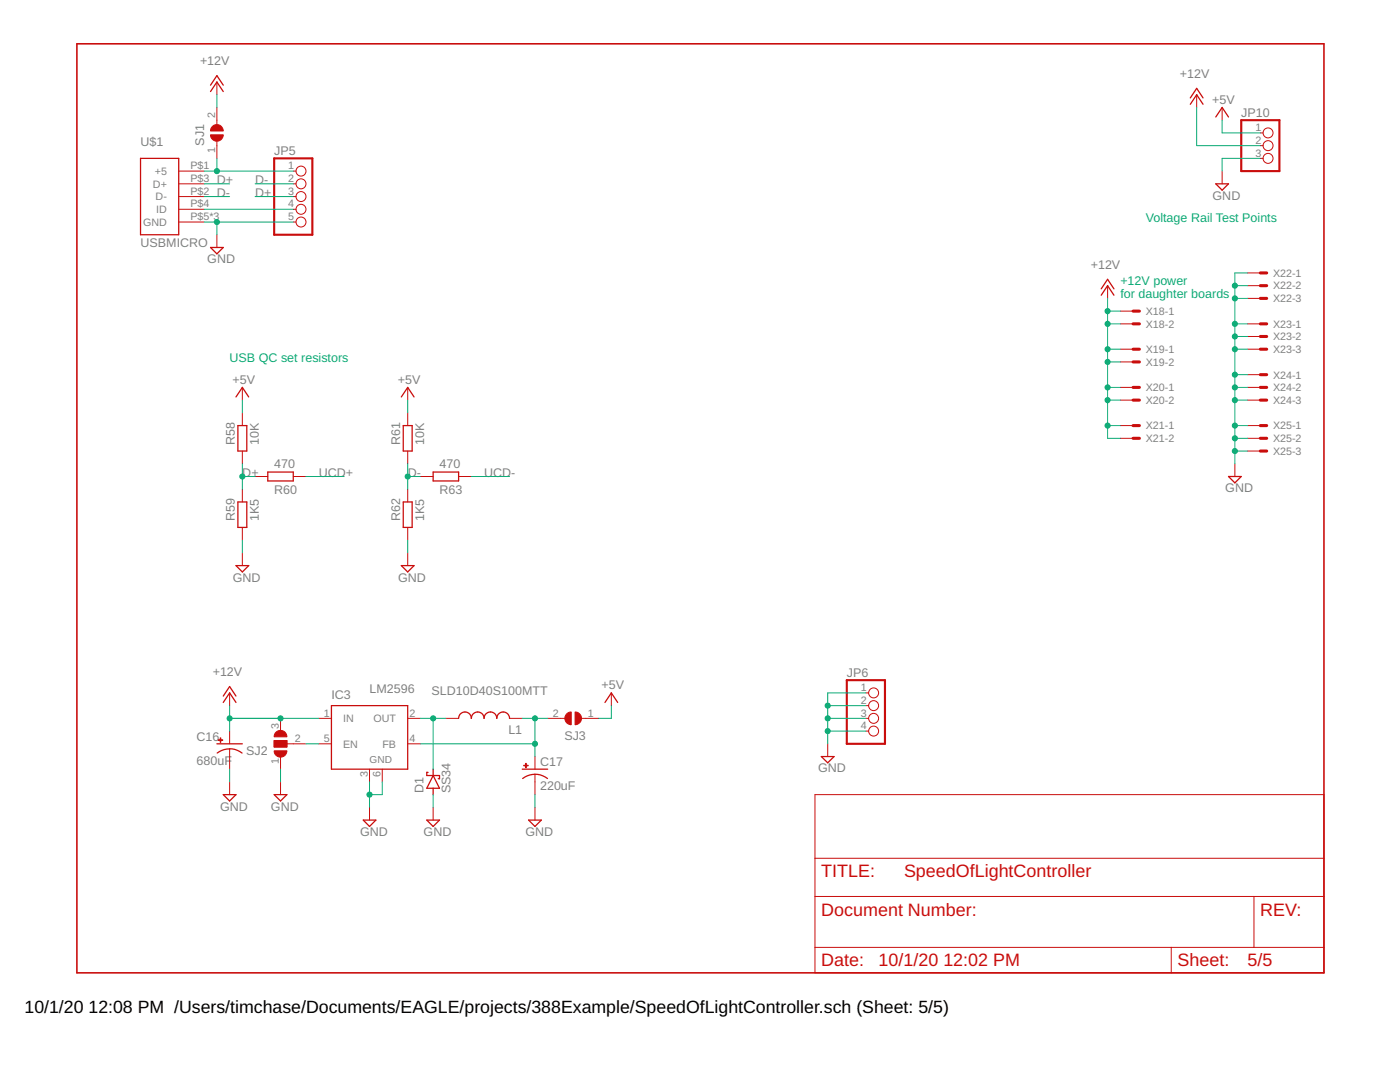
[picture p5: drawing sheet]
<svg xmlns="http://www.w3.org/2000/svg" width="279mm" height="216mm" viewBox="0 0 279 216" stroke-linecap="round" stroke-linejoin="round" font-family="sans-serif">
<g fill="none" stroke="#c90d0c" stroke-width=".25">
<path d="M42 18.3l1.3-1.9 1.3 1.9M42 17l1.3-1.9 1.3 1.9M237.6 19.5l1.2-1.9 1.3 1.9M28 31.6h7.7v15.2h-7.7zM237.6 20.8l1.2-1.9 1.3 1.9M242.6 23.3l1.3-1.9 1.3 1.9M242.6 36.7h2.6l-1.3 1.3zM42 49.4h2.6l-1.3 1.3zM219.8 58.9l1.2-1.9 1.3 1.9M219.8 57.6l1.2-1.9 1.3 1.9M47.1 79.2l1.3-1.9 1.2 1.9M80.1 79.2l1.3-1.9 1.2 1.9"/>
<path d="M47.5 84.9h1.8v5.1h-1.8zM53.4 94.2h5.1v1.8h-5.1zM80.5 84.9h1.8v5.1h-1.8zM86.4 94.2h5.1v1.8h-5.1zM245.2 95.1h2.5l-1.3 1.3zM47.1 112.9h2.5l-1.2 1.2zM47.5 100.2h1.8v5h-1.8zM80.1 112.9h2.5l-1.2 1.2zM80.5 100.2h1.8v5h-1.8zM44.6 138.9l1.2-1.9 1.3 1.9M43.3 148.4h5.1M43.3 150.3a4 4 0 0 1 5 0"/>
<path d="M44.6 140.2l1.2-1.9 1.3 1.9M44.6 158.6h2.5l-1.3 1.2zM54.7 158.6h2.6l-1.3 1.2zM66.1 140.8h15.3v12.7h-15.3zM85.4 154.1h-.2v.6h2.5v.7h-.2M86.4 154.7l1.3 2.6h-2.5zM86.4 153.5v1.2M86.4 157.3v1.3M91.5 143.3a1.27 1.27 0 0 1 1.3-1.2 1.27 1.27 0 0 1 1.3 1.2 1.27 1.27 0 0 1 1.2-1.2 1.27 1.27 0 0 1 1.3 1.2 1.27 1.27 0 0 1 1.3-1.2 1.27 1.27 0 0 1 1.2 1.2 1.27 1.27 0 0 1 1.3-1.2 1.27 1.27 0 0 1 1.3 1.2M104.2 153.5h5.1M104.3 155.3a4 4 0 0 1 5 0M120.7 140.2l1.3-1.9 1.3 1.9"/>
<path d="M163.9 151h2.6l-1.3 1.2zM72.5 163.6h2.5l-1.3 1.3zM85.2 163.6h2.5l-1.3 1.3zM105.5 163.6h2.5l-1.2 1.3z"/>
</g>
<g fill="none" stroke="#c90d0c" stroke-width=".2">
<path d="M43.3 16.4v2.5M238.8 18.9v2.5M35.7 34.1h5M35.7 36.7h5M35.7 39.2h5M43.3 21.4v3.5M43.3 28.2v3.4M58.5 34.1h.6M58.5 36.7h.6M58.5 39.2h.6M243.9 21.4v2.6M243.9 34.1v2.6"/>
<path d="M251.5 26.5h.6M251.5 29.1h.6M251.5 31.6h.6M35.7 41.8h5M35.7 44.3h5M43.3 46.8v2.6M58.5 41.8h.6M58.5 44.3h.6M221 57v2.5M249 54.5h2.5M249 57h2.5M249 59.5h2.5"/>
<path d="M48.4 77.3v2.5M81.4 77.3v2.5M223.6 64.6h2.5M223.6 62.1h2.5M223.6 72.2h2.5M223.6 69.7h2.5M223.6 79.8h2.5M223.6 77.3h2.5M249 64.6h2.5M249 69.7h2.5M249 79.8h2.5M249 77.3h2.5"/>
<path d="M249 67.1h2.5M249 74.8h2.5M48.4 82.4v2.5M48.4 90v2.5M48.4 97.6v2.6M50.9 95.1h2.5M58.5 95.1h2.6M81.4 82.4v2.5M81.4 90v2.5M81.4 97.6v2.6M83.9 95.1h2.5M91.5 95.1h2.6"/>
<path d="M223.6 87.5h2.5M223.6 84.9h2.5M246.4 92.5v2.6M249 87.5h2.5M249 84.9h2.5M249 90h2.5M48.4 105.2v2.6M48.4 110.3v2.6M81.4 105.2v2.6M81.4 110.3v2.6M45.8 138.3v2.5M122 138.3v2.5"/>
<path d="M172.8 138.3h.6M45.8 145.9v2.5M45.8 149.4v4.1M45.8 156v2.6M54.7 147.8h2.6v1.3h-2.6zM56 143.3v2.6M56 151v2.5M56 156v2.6M57.3 148.4h3.8M63.6 148.4h2.5M63.6 143.3h2.5M73.7 153.5v2.5"/>
<path d="M76.3 153.5v2.5M81.4 148.4h2.5M81.4 143.3h2.5M89 143.3h2.5M101.7 143.3h2.5M106.8 151v2.5M106.8 154.5v4.1M109.3 143.3h3.4M116 143.3h3.5M162.6 158.6h101.6v35.5h-101.6zM165.2 148.4v2.6M172.8 143.3h.6"/>
<path d="M172.8 140.8h.6M172.8 145.9h.6M73.7 161.1v2.5M86.4 161.1v2.5M106.8 161.1v2.5M162.6 178.9h101.6M162.6 171.3h101.6M250.3 178.9v10.1M162.6 189h101.6M233.7 189v5.1"/>
<circle cx="60.1" cy="39.2" r=".99"/>
<circle cx="60.1" cy="36.7" r=".99"/>
<circle cx="60.1" cy="34.1" r=".99"/>
<circle cx="253.1" cy="26.5" r=".99"/>
<circle cx="253.1" cy="31.6" r=".99"/>
<circle cx="253.1" cy="29.1" r=".99"/>
<circle cx="60.1" cy="41.8" r=".99"/>
<circle cx="60.1" cy="44.3" r=".99"/>
<circle cx="174.3" cy="138.3" r=".99"/>
<circle cx="174.3" cy="143.3" r=".99"/>
<circle cx="174.3" cy="145.9" r=".99"/>
<circle cx="174.3" cy="140.8" r=".99"/>
</g>
<g fill="#c90d0c" stroke="#c90d0c" stroke-width=".2">
<path d="M55.1 146a1.27 1.27 0 0 1 1.4-.2 1.27 1.27 0 0 1 .8 1.2h-2.6l.1-.4z" fill-rule="evenodd"/>
<path d="M54.7 149.8h2.6a1.27 1.27 0 0 1-1.3 1.3 1.27 1.27 0 0 1-1.3-1.3z" fill-rule="evenodd"/>
<path d="M113.1 142.5l.5-.4h.4v2.5a1.27 1.27 0 0 1-1.2-.7 1.27 1.27 0 0 1 .3-1.4z" fill-rule="evenodd"/>
<path d="M114.8 142.1a1.27 1.27 0 0 1 1.3 1.2 1.27 1.27 0 0 1-1.3 1.3z" fill-rule="evenodd"/>
<path d="M42.4 25.2a1.26 1.26 0 0 1 1.4-.2 1.26 1.26 0 0 1 .8 1.1h-2.6l.1-.4z" fill-rule="evenodd"/>
<path d="M42 26.9h2.6a1.27 1.27 0 0 1-1.3 1.3 1.27 1.27 0 0 1-1.3-1.3z" fill-rule="evenodd"/>
</g>
<g fill="#c90d0c" stroke="#c90d0c" stroke-width=".2">
<path d="M54.7 147.8h2.6v1.3h-2.6z"/>
<path d="M104.5 152.7h.9v.1h-.9z"/>
<path d="M104.9 152.3h.1v.9h-.1z"/>
<path d="M43.6 147.6h.8v.1h-.8z"/>
<path d="M43.9 147.2h.2v.9h-.2z"/>
</g>
<path d="M15.3 8.7h248.9v185.4h-248.9z" fill="none" stroke="#c90d0c" stroke-width=".32"/>
<path d="M54.7 31.6h7.6v15.2h-7.6zM247.7 24h7.6v10.1h-7.6zM169 135.7h7.6v12.7h-7.6z" fill="none" stroke="#c90d0c" stroke-width=".42"/>
<g fill="none" stroke="#c90d0c" stroke-width=".61">
<path d="M251.5 54.5h1.3M251.5 57h1.3M251.5 59.5h1.3M226.1 64.6h1.3M226.1 62.1h1.3M226.1 72.2h1.3M226.1 69.7h1.3M226.1 79.8h1.3M226.1 77.3h1.3M251.5 64.6h1.3M251.5 69.7h1.3M251.5 79.8h1.3"/>
<path d="M251.5 77.3h1.3M251.5 67.1h1.3M251.5 74.8h1.3M226.1 87.5h1.3M226.1 84.9h1.3M251.5 87.5h1.3M251.5 84.9h1.3M251.5 90h1.3"/>
</g>
<g fill="none" stroke="#0dab76" stroke-width=".2">
<path d="M43.3 18.9v2.5M40.7 36.7h5.1M40.7 39.2h5.1M40.7 34.1h17.8M43.3 31.6v2.5M50.9 36.7h7.6M50.9 39.2h7.6M238.8 21.4v7.7h12.7M243.9 24v2.5h7.6M251.5 31.6h-7.6v2.5M40.7 44.3h17.8M40.7 41.8h17.8"/>
<path d="M43.3 44.3v2.5M221 59.5v28h2.6M246.4 57h2.6M246.4 59.5h2.6M249 54.5h-2.6v38M48.4 79.8v2.6M81.4 79.8v2.6M221 64.6h2.6M221 69.7h2.6M221 77.3h2.6M221 79.8h2.6M221 62.1h2.6"/>
<path d="M221 72.2h2.6M246.4 64.6h2.6M246.4 67.1h2.6M246.4 69.7h2.6M246.4 74.8h2.6M246.4 77.3h2.6M246.4 79.8h2.6M48.4 92.5v5.1M48.4 95.1h2.5M61.1 95.1h7.6M81.4 92.5v5.1M81.4 95.1h2.5"/>
<path d="M94.1 95.1h7.6M221 84.9h2.6M246.4 84.9h2.6M246.4 87.5h2.6M246.4 90h2.6M48.4 107.8v2.5M81.4 107.8v2.5M172.8 138.3h-7.6v10.1M45.8 143.3h17.8M45.8 140.8v5.1M45.8 153.5v2.5M56 153.5v2.5"/>
<path d="M61.1 148.4h2.5M73.7 156v5.1M76.3 156v2.6h-2.6M83.9 143.3h5.1M83.9 148.4h22.9M86.4 143.3v10.2M86.4 158.6v2.5M104.2 143.3h5.1M106.8 143.3v7.7M106.8 158.6v2.5M122 140.8v2.5h-2.5M165.2 143.3h7.6"/>
<path d="M165.2 140.8h7.6M165.2 145.9h7.6"/>
</g>
<g fill="#0dab76" stroke="#0dab76" stroke-width=".2">
<circle cx="73.7" cy="158.6" r=".51"/>
<circle cx="246.4" cy="57" r=".51"/>
<circle cx="246.4" cy="59.5" r=".51"/>
<circle cx="246.4" cy="64.6" r=".51"/>
<circle cx="246.4" cy="67.1" r=".51"/>
<circle cx="246.4" cy="69.7" r=".51"/>
<circle cx="246.4" cy="74.8" r=".51"/>
<circle cx="246.4" cy="77.3" r=".51"/>
<circle cx="246.4" cy="79.8" r=".51"/>
<circle cx="246.4" cy="84.9" r=".51"/>
<circle cx="246.4" cy="87.5" r=".51"/>
<circle cx="246.4" cy="90" r=".51"/>
<circle cx="43.3" cy="44.3" r=".51"/>
<circle cx="165.2" cy="140.8" r=".51"/>
<circle cx="165.2" cy="143.3" r=".51"/>
<circle cx="165.2" cy="145.9" r=".51"/>
<circle cx="45.8" cy="143.3" r=".51"/>
<circle cx="56" cy="143.3" r=".51"/>
<circle cx="221" cy="62.1" r=".51"/>
<circle cx="221" cy="64.6" r=".51"/>
<circle cx="221" cy="69.7" r=".51"/>
<circle cx="221" cy="72.2" r=".51"/>
<circle cx="221" cy="77.3" r=".51"/>
<circle cx="221" cy="79.8" r=".51"/>
<circle cx="221" cy="84.9" r=".51"/>
<circle cx="86.4" cy="143.3" r=".51"/>
<circle cx="106.8" cy="143.3" r=".51"/>
<circle cx="106.8" cy="148.4" r=".51"/>
<circle cx="48.4" cy="95.1" r=".51"/>
<circle cx="81.4" cy="95.1" r=".51"/>
<circle cx="43.3" cy="34.1" r=".51"/>
</g>
<g font-size="3.6" fill="#c90d0c">
<text x="163.9" y="175.1">TITLE:</text>
<text x="180.4" y="175.1">SpeedOfLightController</text>
<text x="163.9" y="182.7">Document Number:</text>
<text x="251.5" y="182.7">REV:</text>
<text x="163.9" y="192.8">Date:</text>
<text x="175.3" y="192.8">10/1/20</text>
<text x="188.3" y="192.8">12:02 PM</text>
<text x="235" y="192.8">Sheet:</text>
<text x="249" y="192.8">5/5</text>
</g>
<g font-size="3.5">
<text x="4.9" y="202.2">10/1/20</text>
<text x="17.7" y="202.2">12:08 PM /Users/timchase/Documents/EAGLE/projects/388Example/SpeedOfLightController.sch (Sheet: 5/5)</text>
</g>
<g font-size="2.5" fill="#808080">
<text x="39.9" y="13.1">+12V</text>
<text x="235.5" y="15.6">+12V</text>
<text x="241.9" y="20.7">+5V</text>
<text x="247.7" y="23.3">JP10</text>
<text x="28" y="29.1">U$1</text>
<text x="40.7" y="29.1" transform="rotate(-90 40.7 29.1)">SJ1</text>
<text x="54.7" y="31">JP5</text>
<text x="43.3" y="36.7">D+</text>
<text x="43.3" y="39.2">D-</text>
<text x="50.9" y="39.2">D+</text>
<text x="50.9" y="36.7">D-</text>
<text x="242" y="39.9">GND</text>
<text x="28" y="49.4">USBMICRO</text>
<text x="41.4" y="52.5">GND</text>
<text x="217.7" y="53.7">+12V</text>
<text x="46.4" y="76.5">+5V</text>
<text x="79.4" y="76.5">+5V</text>
<text x="46.9" y="88.7" transform="rotate(-90 46.9 88.7)">R58</text>
<text x="51.7" y="88.7" transform="rotate(-90 51.7 88.7)">10K</text>
<text x="79.9" y="88.7" transform="rotate(-90 79.9 88.7)">R61</text>
<text x="84.7" y="88.7" transform="rotate(-90 84.7 88.7)">10K</text>
<text x="48.4" y="95.1">D+</text>
<text x="54.7" y="93.3">470</text>
<text x="63.6" y="95.1">UCD+</text>
<text x="81.4" y="95.1">D-</text>
<text x="87.7" y="93.3">470</text>
<text x="96.6" y="95.1">UCD-</text>
<text x="54.7" y="98.7">R60</text>
<text x="87.7" y="98.7">R63</text>
<text x="244.5" y="98.3">GND</text>
<text x="46.9" y="104" transform="rotate(-90 46.9 104)">R59</text>
<text x="51.7" y="104" transform="rotate(-90 51.7 104)">1K5</text>
<text x="79.9" y="104" transform="rotate(-90 79.9 104)">R62</text>
<text x="84.7" y="104" transform="rotate(-90 84.7 104)">1K5</text>
<text x="46.5" y="116">GND</text>
<text x="79.5" y="116">GND</text>
<text x="42.5" y="135">+12V</text>
<text x="120" y="137.5">+5V</text>
<text x="169" y="135.1">JP6</text>
<text x="66.1" y="139.5">IC3</text>
<text x="73.8" y="138.3">LM2596</text>
<text x="86.1" y="138.8">SLD10D40S100MTT</text>
<text x="39.2" y="147.8">C16</text>
<text x="101.5" y="146.4">L1</text>
<text x="112.6" y="147.6">SJ3</text>
<text x="39.2" y="152.6">680uF</text>
<text x="49.1" y="150.6">SJ2</text>
<text x="107.8" y="152.9">C17</text>
<text x="163.3" y="154.1">GND</text>
<text x="43.9" y="161.7">GND</text>
<text x="54.1" y="161.7">GND</text>
<text x="84.5" y="158.3" transform="rotate(-90 84.5 158.3)">D1</text>
<text x="89.9" y="158.3" transform="rotate(-90 89.9 158.3)">SS34</text>
<text x="107.8" y="157.7">220uF</text>
<text x="71.9" y="166.8">GND</text>
<text x="84.5" y="166.8">GND</text>
<text x="104.9" y="166.8">GND</text>
</g>
<g font-size="2.5" fill="#0dab76">
<text x="228.7" y="44.3">Voltage Rail Test Points</text>
<text x="223.6" y="56.9">+12V power</text>
<text x="223.6" y="59.5">for daughter boards</text>
<text x="45.8" y="72.2">USB QC set resistors</text>
</g>
<g font-size="2.1" fill="#808080">
<text x="42.9" y="23.6" transform="rotate(-90 42.9 23.6)">2</text>
<text x="250.5" y="26.2">1</text>
<text x="250.5" y="28.7">2</text>
<text x="30.9" y="34.9">+5</text>
<text x="38" y="33.8">P$1</text>
<text x="42.9" y="30.6" transform="rotate(-90 42.9 30.6)">1</text>
<text x="57.5" y="33.8">1</text>
<text x="250.5" y="31.2">3</text>
<text x="30.5" y="37.4">D+</text>
<text x="31.1" y="40">D-</text>
<text x="38" y="36.3">P$3</text>
<text x="38" y="38.9">P$2</text>
<text x="38" y="41.4">P$4</text>
<text x="57.5" y="36.3">2</text>
<text x="57.5" y="38.9">3</text>
<text x="57.5" y="41.4">4</text>
<text x="28.6" y="45.1">GND</text>
<text x="31.2" y="42.5">ID</text>
<text x="38" y="43.9">P$5*3</text>
<text x="57.5" y="43.9">5</text>
<text x="254.1" y="55.2">X22-1</text>
<text x="254.1" y="57.8">X22-2</text>
<text x="228.7" y="65.4">X18-2</text>
<text x="228.7" y="62.8">X18-1</text>
<text x="254.1" y="60.3">X22-3</text>
<text x="254.1" y="65.4">X23-1</text>
<text x="228.7" y="70.5">X19-1</text>
<text x="254.1" y="67.9">X23-2</text>
<text x="254.1" y="70.5">X23-3</text>
<text x="228.7" y="73">X19-2</text>
<text x="254.1" y="75.5">X24-1</text>
<text x="228.7" y="80.6">X20-2</text>
<text x="228.7" y="78.1">X20-1</text>
<text x="254.1" y="78.1">X24-2</text>
<text x="254.1" y="80.6">X24-3</text>
<text x="228.7" y="88.2">X21-2</text>
<text x="228.7" y="85.7">X21-1</text>
<text x="254.1" y="85.7">X25-1</text>
<text x="254.1" y="88.2">X25-2</text>
<text x="254.1" y="90.8">X25-3</text>
<text x="171.8" y="137.9">1</text>
<text x="64.6" y="143">1</text>
<text x="81.7" y="143">2</text>
<text x="110.3" y="143">2</text>
<text x="117.3" y="143">1</text>
<text x="171.8" y="140.4">2</text>
<text x="171.8" y="143">3</text>
<text x="55.6" y="145.5" transform="rotate(-90 55.6 145.5)">3</text>
<text x="58.9" y="148.1">2</text>
<text x="64.6" y="148.1">5</text>
<text x="68.5" y="144.1">IN</text>
<text x="68.5" y="149.2">EN</text>
<text x="74.5" y="144.1">OUT</text>
<text x="76.3" y="149.2">FB</text>
<text x="81.7" y="148.1">4</text>
<text x="171.8" y="145.5">4</text>
<text x="55.6" y="152.5" transform="rotate(-90 55.6 152.5)">1</text>
<text x="73.4" y="155" transform="rotate(-90 73.4 155)">3</text>
<text x="75.9" y="155" transform="rotate(-90 75.9 155)">6</text>
</g>
<text font-size="2" fill="#808080" x="73.8" y="152.2">GND</text>
</svg>
